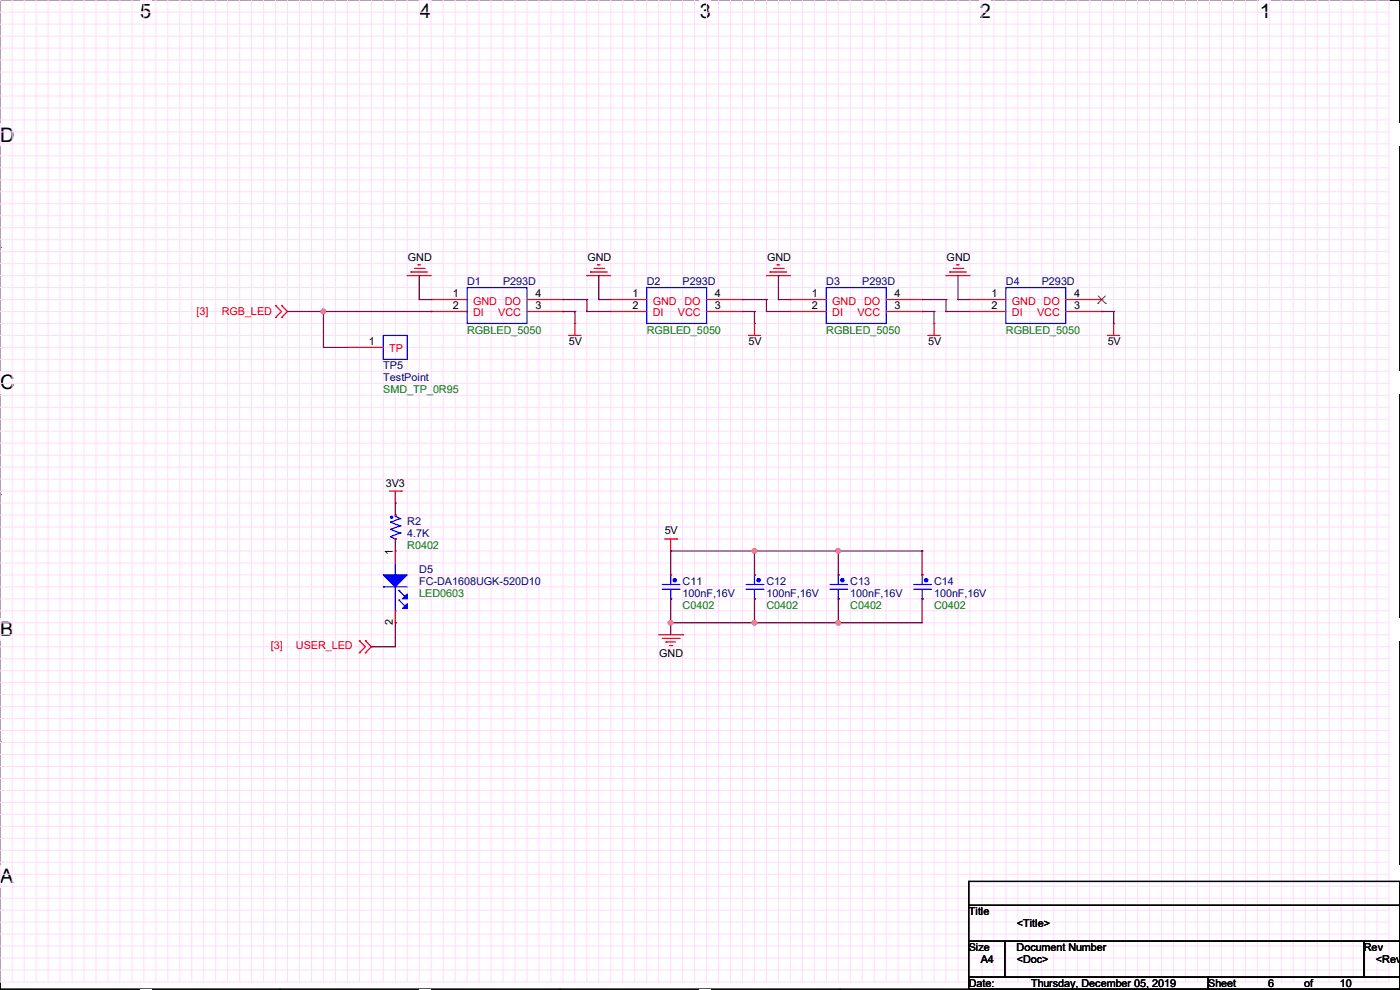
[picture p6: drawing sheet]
<svg xmlns="http://www.w3.org/2000/svg" width="297mm" height="210mm" viewBox="0 0 297 210" stroke-linecap="round" stroke-linejoin="round" font-family="sans-serif">
<path d="M0 0h297v209.8h-297z" fill="none" stroke="#000" stroke-width=".25"/>
<g fill="#fff">
<path d="M29.7 0h2.4v4.8h-2.4z"/>
<path d="M29.7 209.8h2.4v.2h-2.4z"/>
</g>
<path d="M59.4 0h.1M59.4 209.8h.1" fill="none" stroke="#000" stroke-width=".25"/>
<g fill="#fff">
<path d="M89.1 0h2.3v4.8h-2.3z"/>
<path d="M89.1 209.8h2.3v.2h-2.3z"/>
</g>
<path d="M118.8 0h.1M118.8 209.8h.1" fill="none" stroke="#000" stroke-width=".25"/>
<g fill="#fff">
<path d="M148.5 0h2.3v4.8h-2.3z"/>
<path d="M148.5 209.8h2.3v.2h-2.3z"/>
</g>
<path d="M178.2 0h.1M178.2 209.8h.1" fill="none" stroke="#000" stroke-width=".25"/>
<g fill="#fff">
<path d="M207.9 0h2.3v4.8h-2.3z"/>
<path d="M207.9 209.8h2.3v.2h-2.3z"/>
</g>
<path d="M237.6 0h.1M237.6 209.8h.1" fill="none" stroke="#000" stroke-width=".25"/>
<g fill="#fff">
<path d="M267.3 0h2.3v4.8h-2.3z"/>
<path d="M267.3 209.8h2.3v.2h-2.3z"/>
<path d="M0 26.2h3.1v4.8h-3.1z"/>
<path d="M297 26.2v4.8z"/>
<path d="M0 78.7h3.1v4.7h-3.1z"/>
<path d="M297 78.7v4.7z"/>
</g>
<path d="M0 52.5h.1M297 52.5h.1" fill="none" stroke="#000" stroke-width=".25"/>
<g fill="#fff">
<path d="M0 131.1h2.9v4.8h-2.9z"/>
<path d="M297 131.1v4.8z"/>
</g>
<path d="M0 104.9h.1M297 104.9h.1" fill="none" stroke="#000" stroke-width=".25"/>
<g fill="#fff">
<path d="M0 183.6h2.9v4.7h-2.9z"/>
<path d="M296.9 183.6h.1v4.7h-.1z"/>
</g>
<path d="M0 157.4h.1M297 157.4h.1M205.5 187h91.5v5.1h-91.5zM205.5 192.1h91.5v7.6h-91.5zM205.5 199.7h7.6v7.6h-7.6zM213.1 199.7h76.2v7.6h-76.2zM289.3 199.7h7.7v7.6h-7.7zM205.5 207.3h50.8v2.5h-50.8zM256.3 207.3h40.7v2.5h-40.7z" fill="none" stroke="#000" stroke-width=".25"/>
<g fill="none" stroke="#ffdbff" stroke-width=".21">
<path d="M0 0h294.7v208.3h-294.7zM0 2.6h294.7M0 5.1h294.7M0 7.7h294.7M0 10.2h294.7M0 12.7h294.7M0 15.3h294.7M0 17.8h294.7M2.6 0v208.3M5.1 0v208.3M7.7 0v208.3M10.2 0v208.3"/>
<path d="M12.7 0v208.3M15.3 0v208.3M17.8 0v208.3M20.4 0v208.3M22.9 0v208.3M25.4 0v208.3M28 0v208.3M30.5 0v208.3M33.1 0v208.3M35.6 0v208.3M38.1 0v208.3M40.7 0v208.3"/>
<path d="M43.2 0v208.3M45.8 0v208.3M48.3 0v208.3M50.8 0v208.3M53.4 0v208.3M55.9 0v208.3M58.5 0v208.3M61 0v208.3M63.5 0v208.3M66.1 0v208.3M68.6 0v208.3M71.2 0v208.3"/>
<path d="M73.7 0v208.3M76.2 0v208.3M78.8 0v208.3M81.3 0v208.3M83.9 0v208.3M86.4 0v208.3M88.9 0v208.3M91.5 0v208.3M94 0v208.3M96.6 0v208.3M99.1 0v208.3M101.6 0v208.3"/>
<path d="M104.2 0v208.3M106.7 0v208.3M109.3 0v208.3M111.8 0v208.3M114.3 0v208.3M116.9 0v208.3M119.4 0v208.3M122 0v208.3M124.5 0v208.3M127 0v208.3M129.6 0v208.3M132.1 0v208.3"/>
<path d="M134.7 0v208.3M137.2 0v208.3M139.7 0v208.3M142.3 0v208.3M144.8 0v208.3M147.4 0v208.3M149.9 0v208.3M152.4 0v208.3M155 0v208.3M157.5 0v208.3M160.1 0v208.3M162.6 0v208.3"/>
<path d="M165.1 0v208.3M167.7 0v208.3M170.2 0v208.3M172.8 0v208.3M175.3 0v208.3M177.8 0v208.3M180.4 0v208.3M182.9 0v208.3M185.5 0v208.3M188 0v208.3M190.5 0v208.3M193.1 0v208.3"/>
<path d="M195.6 0v208.3M198.2 0v208.3M200.7 0v208.3M203.2 0v208.3M205.8 0v208.3M208.3 0v208.3M210.9 0v208.3M213.4 0v208.3M215.9 0v208.3M218.5 0v208.3M221 0v208.3M223.6 0v208.3"/>
<path d="M226.1 0v208.3M228.6 0v208.3M231.2 0v208.3M233.7 0v208.3M236.3 0v208.3M238.8 0v208.3M241.3 0v208.3M243.9 0v208.3M246.4 0v208.3M249 0v208.3M251.5 0v208.3M254 0v208.3"/>
<path d="M256.6 0v208.3M259.1 0v208.3M261.7 0v208.3M264.2 0v208.3M266.7 0v208.3M269.3 0v208.3M271.8 0v208.3M274.4 0v208.3M276.9 0v208.3M279.4 0v208.3M282 0v208.3M284.5 0v208.3"/>
<path d="M287.1 0v208.3M289.6 0v208.3M292.1 0v208.3M0 20.4h294.7M0 22.9h294.7M0 25.4h294.7M0 28h294.7M0 30.5h294.7M0 33.1h294.7M0 35.6h294.7M0 38.1h294.7M0 40.7h294.7"/>
<path d="M0 43.2h294.7M0 45.8h294.7M0 48.3h294.7M0 50.8h294.7M0 53.4h294.7M0 55.9h294.7M0 58.5h294.7M0 61h294.7M0 63.5h294.7M0 66.1h294.7M0 68.6h294.7M0 71.2h294.7"/>
<path d="M0 73.7h294.7M0 76.2h294.7M0 78.8h294.7M0 81.3h294.7M0 83.9h294.7M0 86.4h294.7M0 88.9h294.7M0 91.5h294.7M0 94h294.7M0 96.6h294.7M0 99.1h294.7M0 101.6h294.7"/>
<path d="M0 104.2h294.7M0 106.7h294.7M0 109.3h294.7M0 111.8h294.7M0 114.3h294.7M0 116.9h294.7M0 119.4h294.7M0 122h294.7M0 124.5h294.7M0 127h294.7M0 129.6h294.7M0 132.1h294.7"/>
<path d="M0 134.7h294.7M0 137.2h294.7M0 139.7h294.7M0 142.3h294.7M0 144.8h294.7M0 147.4h294.7M0 149.9h294.7M0 152.4h294.7M0 155h294.7M0 157.5h294.7M0 160.1h294.7M0 162.6h294.7"/>
<path d="M0 165.1h294.7M0 167.7h294.7M0 170.2h294.7M0 172.8h294.7M0 175.3h294.7M0 177.8h294.7M0 180.4h294.7M0 182.9h294.7M0 185.5h294.7M0 188h294.7M0 190.5h294.7M0 193.1h294.7"/>
<path d="M0 195.6h294.7M0 198.2h294.7M0 200.7h294.7M0 203.2h294.7M0 205.8h294.7"/>
</g>
<g fill="none" stroke="#f00" stroke-width=".25">
<path d="M86.4 58.5h.1M86.4 58.5h5.1M87.2 57.7h.1M87.2 57.7h3.5M87.9 56.9h2.1M88.7 56.2h.1M88.7 56.2h.5M90 56.9h.1M124.5 58.5h.1M124.5 58.5h5.1M125.3 57.7h.1M125.3 57.7h3.5"/>
<path d="M126 56.9h2.1M126.8 56.2h.1M126.8 56.2h.5M128.1 56.9h.1M162.6 58.5h.1M162.6 58.5h5.1M163.4 57.7h.1M163.4 57.7h3.5M164.1 56.9h2.1M164.9 56.2h.1M164.9 56.2h.5M166.2 56.9h.1"/>
<path d="M200.7 58.5h.1M200.7 58.5h5.1M201.5 57.7h.1M201.5 57.7h3.5M202.2 56.9h2.1M203 56.2h.1M203 56.2h.5M204.3 56.9h.1M58.5 64.8h.1M58.5 67.4h.1M58.5 64.8l1.2 1.3-1.2 1.3M59.7 67.4h.1"/>
<path d="M59.7 64.8h.1M59.7 64.8l1.3 1.3-1.3 1.3M73.7 73.7h.1M73.7 73.7h7.6M91.5 63.5h.1M91.5 66.1h.1M91.5 63.5h7.6M91.5 66.1h7.6M111.8 63.5h7.6M111.8 66.1h7.6M119.4 66.1h.1M119.4 63.5h.1"/>
<path d="M120.7 71.2h.1M120.7 71.2h2.5M122 68.6h.1M122 68.6v2.6M129.6 63.5h.1M129.6 66.1h.1M129.6 63.5h7.6M129.6 66.1h7.6M149.9 63.5h7.6M149.9 66.1h7.6M157.5 66.1h.1M157.5 63.5h.1"/>
<path d="M158.8 71.2h.1M158.8 71.2h2.5M160.1 68.6h.1M160.1 68.6v2.6M167.7 63.5h.1M167.7 66.1h.1M167.7 63.5h7.6M167.7 66.1h7.6M188 63.5h7.6M188 66.1h7.6M195.6 66.1h.1M195.6 63.5h.1"/>
<path d="M196.9 71.2h.1M196.9 71.2h2.5M198.2 68.6h.1M198.2 68.6v2.6M205.8 63.5h.1M205.8 66.1h.1M205.8 63.5h7.6M205.8 66.1h7.6M226.1 63.5h7.6M226.1 66.1h7.6M233.7 66.1h.1M233.7 63.5h.1"/>
<path d="M235 71.2h.1M235 71.2h2.5M236.3 68.6h.1M236.3 68.6v2.6M82.6 104.2h2.5M83.9 106.7h.1M83.9 109.3h.1M83.9 114.3h.1M83.9 116.9h.1M83.9 104.2v2.5M83.9 116.9v2.5M85.1 104.2h.1"/>
<path d="M141 114.3h2.6M142.3 116.9h.1M142.3 114.3v2.6M143.6 114.3h.1M76.2 135.9h.1M76.2 138.5h.1M76.2 135.9l1.3 1.3-1.3 1.3M77.5 138.5h.1M77.5 135.9h.1M77.5 135.9l1.3 1.3-1.3 1.3M83.9 132.1h.1M83.9 129.6v2.5"/>
<path d="M139.7 134.7h5.1M140.5 135.4h3.6M141.3 136.2h.1M141.3 136.2h2M142 136.9h.5M142.3 122h.1M142.3 127h.1M142.5 136.9h.1M144.1 135.4h.1M144.8 134.7h.1M160.1 122h.1M160.1 127h.1"/>
<path d="M177.8 122h.1M177.8 127h.1M195.6 122h.1M195.6 127h.1"/>
</g>
<g fill="none" stroke="#00f" stroke-width=".25">
<path d="M81.3 71.2h5.1v5h-5.1zM99.1 61h12.7v7.6h-12.7zM137.2 61h12.7v7.6h-12.7zM175.3 61h12.7v7.6h-12.7zM213.4 61h12.7v7.6h-12.7zM82.8 110.8h.1M82.8 112.3h.1M82.8 113.8h.1M82.8 112.3l2.1 .8M82.8 110.8l2.1 .7M82.8 113.8l1.1 .5M83.9 114.3h.1"/>
<path d="M83.9 109.5h.1M83.9 109.5l1 .5M83.9 109.3v.2M83.9 119.4v2.6M84.9 110h.1M84.9 113.1h.1M84.9 111.5h.1M84.9 110l-2.1 .8M84.9 111.5l-2.1 .8M84.9 113.1l-2.1 .7M81.3 124.5h.1M81.3 124.5h5.1"/>
<path d="M83.9 122h.1M83.9 129.6h.1M83.9 124.5v5.1M84.6 125.3h.1M84.6 127.3h.1M84.6 125.3l1.3 1.2M84.6 127.3l1.3 1.3M140.5 125h3.6M140.5 124h3.6M142.3 122h.1M142.3 127h.1M142.3 122v2"/>
<path d="M142.3 125v2M144.1 125h.1M144.1 124h.1M158.3 125h3.5M158.3 124h3.5M160.1 122h.1M160.1 127h.1M160.1 122v2M160.1 125v2M161.8 125h.1M161.8 124h.1M176.1 125h3.5"/>
<path d="M176.1 124h3.5M177.8 122h.1M177.8 127h.1M177.8 122v2M177.8 125v2M179.6 125h.1M179.6 124h.1M193.8 125h3.6M193.8 124h3.6M195.6 122h.1M195.6 127h.1M195.6 122v2"/>
<path d="M195.6 125v2M197.4 125h.1M197.4 124h.1"/>
</g>
<g fill="#00f" stroke="#00f" stroke-width=".25">
<path d="M81.3 122h5.1l-2.5 2.5z"/>
<path d="M86.4 126v1h-1z"/>
<path d="M85.4 129.1l1-1v1z"/>
<circle cx="143.1" cy="123.1" r=".36"/>
<circle cx="178.7" cy="123.1" r=".36"/>
<circle cx="196.5" cy="123.1" r=".36"/>
<circle cx="83.1" cy="109.7" r=".23"/>
<circle cx="160.9" cy="123.1" r=".36"/>
</g>
<path d="M232.9 64.3h.1M233 62.8l1.5 1.5M234.5 62.8l-1.6 1.5M234.5 64.3h.1" fill="none" stroke="#804000" stroke-width=".21"/>
<g fill="none" stroke="#800040" stroke-width=".25">
<path d="M88.9 58.5h.1M88.9 58.5v5M127 58.5h.1M127 58.5v5M165.1 58.5h.1M165.1 58.5v5M203.2 58.5h.1M203.2 58.5v5M61 66.1h30.5M68.6 66.1h.1M68.6 73.7h.1M68.6 73.7h5.1"/>
<path d="M68.6 66.1v7.6M88.9 63.5h.1M88.9 63.5h2.6M91.5 66.1h.1M119.4 63.5h.1M119.4 66.1h.1M119.4 63.5h5.1M119.4 66.1h2.6M122 66.1h.1M122 66.1v2.5M124.5 63.5h.1M124.5 66.1h.1"/>
<path d="M124.5 63.5v2.6M124.5 66.1h5.1M127 63.5h.1M127 63.5h2.6M157.5 63.5h.1M157.5 66.1h.1M157.5 63.5h5.1M157.5 66.1h2.6M160.1 66.1h.1M160.1 66.1v2.5M162.6 63.5h.1M162.6 66.1h.1"/>
<path d="M162.6 66.1h5.1M162.6 63.5v2.6M165.1 63.5h.1M165.1 63.5h2.6M195.6 63.5h.1M195.6 66.1h.1M195.6 63.5h5.1M195.6 66.1h2.6M198.2 66.1h.1M198.2 66.1v2.5M200.7 63.5h.1M200.7 66.1h.1"/>
<path d="M200.7 66.1h5.1M200.7 63.5v2.6M203.2 63.5h.1M203.2 63.5h2.6M233.7 66.1h.1M233.7 66.1h2.6M236.3 66.1h.1M236.3 66.1v2.5M83.9 106.7h.1M83.9 114.3h.1M83.9 106.7v2.6M83.9 114.3v2.6"/>
<path d="M142.3 116.9h.1M142.3 116.9v5.1M142.3 116.9h53.3M160.1 116.9h.1M160.1 116.9v5.1M177.8 116.9h.1M177.8 116.9v5.1M195.6 116.9h.1M195.6 116.9v5.1M78.8 137.2h.1M83.9 132.1h.1M83.9 132.1v5.1h-5.1"/>
<path d="M142.3 132.1h.1M142.3 127h.1M142.3 127v7.7M160.1 127h.1M160.1 132.1h.1M160.1 127v5.1M177.8 127h.1M177.8 132.1h.1M177.8 127v5.1M195.6 127h.1M195.6 127v5.1h-53.3"/>
</g>
<g fill="#f0f" stroke="#f0f" stroke-width=".25">
<circle cx="160" cy="116.9" r=".49"/>
<circle cx="177.8" cy="116.9" r=".49"/>
<circle cx="160" cy="132.1" r=".49"/>
<circle cx="142.3" cy="132.1" r=".49"/>
<circle cx="177.8" cy="132.1" r=".49"/>
<circle cx="68.6" cy="66.1" r=".49"/>
</g>
<g font-size="4.2">
<text x="29.7" y="3.9">5</text>
<text x="89.1" y="3.9">4</text>
<text x="148.5" y="3.9">3</text>
<text x="207.9" y="3.9">2</text>
<text x="267.3" y="3.9">1</text>
<text x="0" y="30.1">D</text>
<text x="0" y="82.5">C</text>
<text x="0" y="135">B</text>
<text x="0" y="187.4">A</text>
<text x="297" y="187.4">A</text>
</g>
<g font-size="2.3">
<text x="86.5" y="55.5">GND</text>
<text x="124.6" y="55.5">GND</text>
<text x="162.7" y="55.5">GND</text>
<text x="200.8" y="55.5">GND</text>
<text x="96.1" y="63">1</text>
<text x="96.1" y="65.5">2</text>
<text x="113.6" y="65.5">3</text>
<text x="113.6" y="63">4</text>
<text x="134.2" y="63">1</text>
<text x="134.2" y="65.5">2</text>
<text x="151.7" y="65.5">3</text>
<text x="151.7" y="63">4</text>
<text x="172.3" y="63">1</text>
<text x="172.3" y="65.5">2</text>
<text x="189.8" y="65.5">3</text>
<text x="189.8" y="63">4</text>
<text x="210.4" y="63">1</text>
<text x="210.4" y="65.5">2</text>
<text x="227.9" y="65.5">3</text>
<text x="227.9" y="63">4</text>
<text x="78.3" y="73.2">1</text>
<text x="120.7" y="73.2">5V</text>
<text x="158.8" y="73.2">5V</text>
<text x="196.9" y="73.2">5V</text>
<text x="235" y="73.2">5V</text>
<text x="81.8" y="103.2">3V3</text>
<text x="141" y="113.4">5V</text>
<text x="83.3" y="117.6" transform="rotate(-90 83.3 117.6)">1</text>
<text x="83.3" y="132.6" transform="rotate(-90 83.3 132.6)">2</text>
<text x="139.9" y="139.3">GND</text>
<text x="205.5" y="194.1">Title</text>
<text x="215.7" y="196.7">&lt;Title&gt;</text>
<text x="205.5" y="201.8">Size</text>
<text x="215.7" y="201.8">Document Number</text>
<text x="289.4" y="201.8">Rev</text>
<text x="205.5" y="209.4">Date:</text>
<text x="208.1" y="204.3">A4</text>
<text x="215.7" y="204.3">&lt;Doc&gt;</text>
<text x="218.7" y="209.4">Thursday, December 05, 2019</text>
<text x="256.3" y="209.4">Sheet</text>
<text x="269" y="209.4">6</text>
<text x="276.7" y="209.4">of</text>
<text x="284.3" y="209.4">10</text>
<text x="291.9" y="204.3">&lt;RevC</text>
</g>
<g font-size="2.3" fill="#000080">
<text x="99.1" y="60.5">D1</text>
<text x="106.7" y="60.5">P293D</text>
<text x="137.2" y="60.5">D2</text>
<text x="144.8" y="60.5">P293D</text>
<text x="175.3" y="60.5">D3</text>
<text x="182.9" y="60.5">P293D</text>
<text x="213.4" y="60.5">D4</text>
<text x="221" y="60.5">P293D</text>
<text x="81.3" y="78.3">TP5</text>
<text x="81.3" y="80.9">TestPoint</text>
<text x="86.4" y="111.3">R2</text>
<text x="86.4" y="113.9">4.7K</text>
<text x="88.9" y="121.5">D5</text>
<text x="88.9" y="124">FC-DA1608UGK-520D10</text>
<text x="144.8" y="124">C11</text>
<text x="162.6" y="124">C12</text>
<text x="180.4" y="124">C13</text>
<text x="198.2" y="124">C14</text>
<text x="144.8" y="126.6">100nF,16V</text>
<text x="162.6" y="126.6">100nF,16V</text>
<text x="180.4" y="126.6">100nF,16V</text>
<text x="198.2" y="126.6">100nF,16V</text>
</g>
<g font-size="2.3" fill="#f00">
<text x="100.4" y="64.6">GND</text>
<text x="107.1" y="64.6">DO</text>
<text x="138.5" y="64.6">GND</text>
<text x="145.2" y="64.6">DO</text>
<text x="176.6" y="64.6">GND</text>
<text x="183.3" y="64.6">DO</text>
<text x="214.7" y="64.6">GND</text>
<text x="221.4" y="64.6">DO</text>
<text x="41.7" y="66.9">[3]</text>
<text x="47" y="66.9">RGB_LED</text>
<text x="100.4" y="67.1">DI</text>
<text x="105.7" y="67.1">VCC</text>
<text x="138.5" y="67.1">DI</text>
<text x="143.8" y="67.1">VCC</text>
<text x="176.6" y="67.1">DI</text>
<text x="181.9" y="67.1">VCC</text>
<text x="214.7" y="67.1">DI</text>
<text x="220" y="67.1">VCC</text>
<text x="82.6" y="74.8">TP</text>
<text x="57.4" y="137.8">[3]</text>
<text x="62.8" y="137.8">USER_LED</text>
</g>
<g font-size="2.3" fill="#008000">
<text x="99.1" y="71">RGBLED_5050</text>
<text x="137.2" y="71">RGBLED_5050</text>
<text x="175.3" y="71">RGBLED_5050</text>
<text x="213.4" y="71">RGBLED_5050</text>
<text x="81.3" y="83.4">SMD_TP_0R95</text>
<text x="86.4" y="116.4">R0402</text>
<text x="88.9" y="126.6">LED0603</text>
<text x="144.8" y="129.1">C0402</text>
<text x="162.6" y="129.1">C0402</text>
<text x="180.4" y="129.1">C0402</text>
<text x="198.2" y="129.1">C0402</text>
</g>
</svg>
